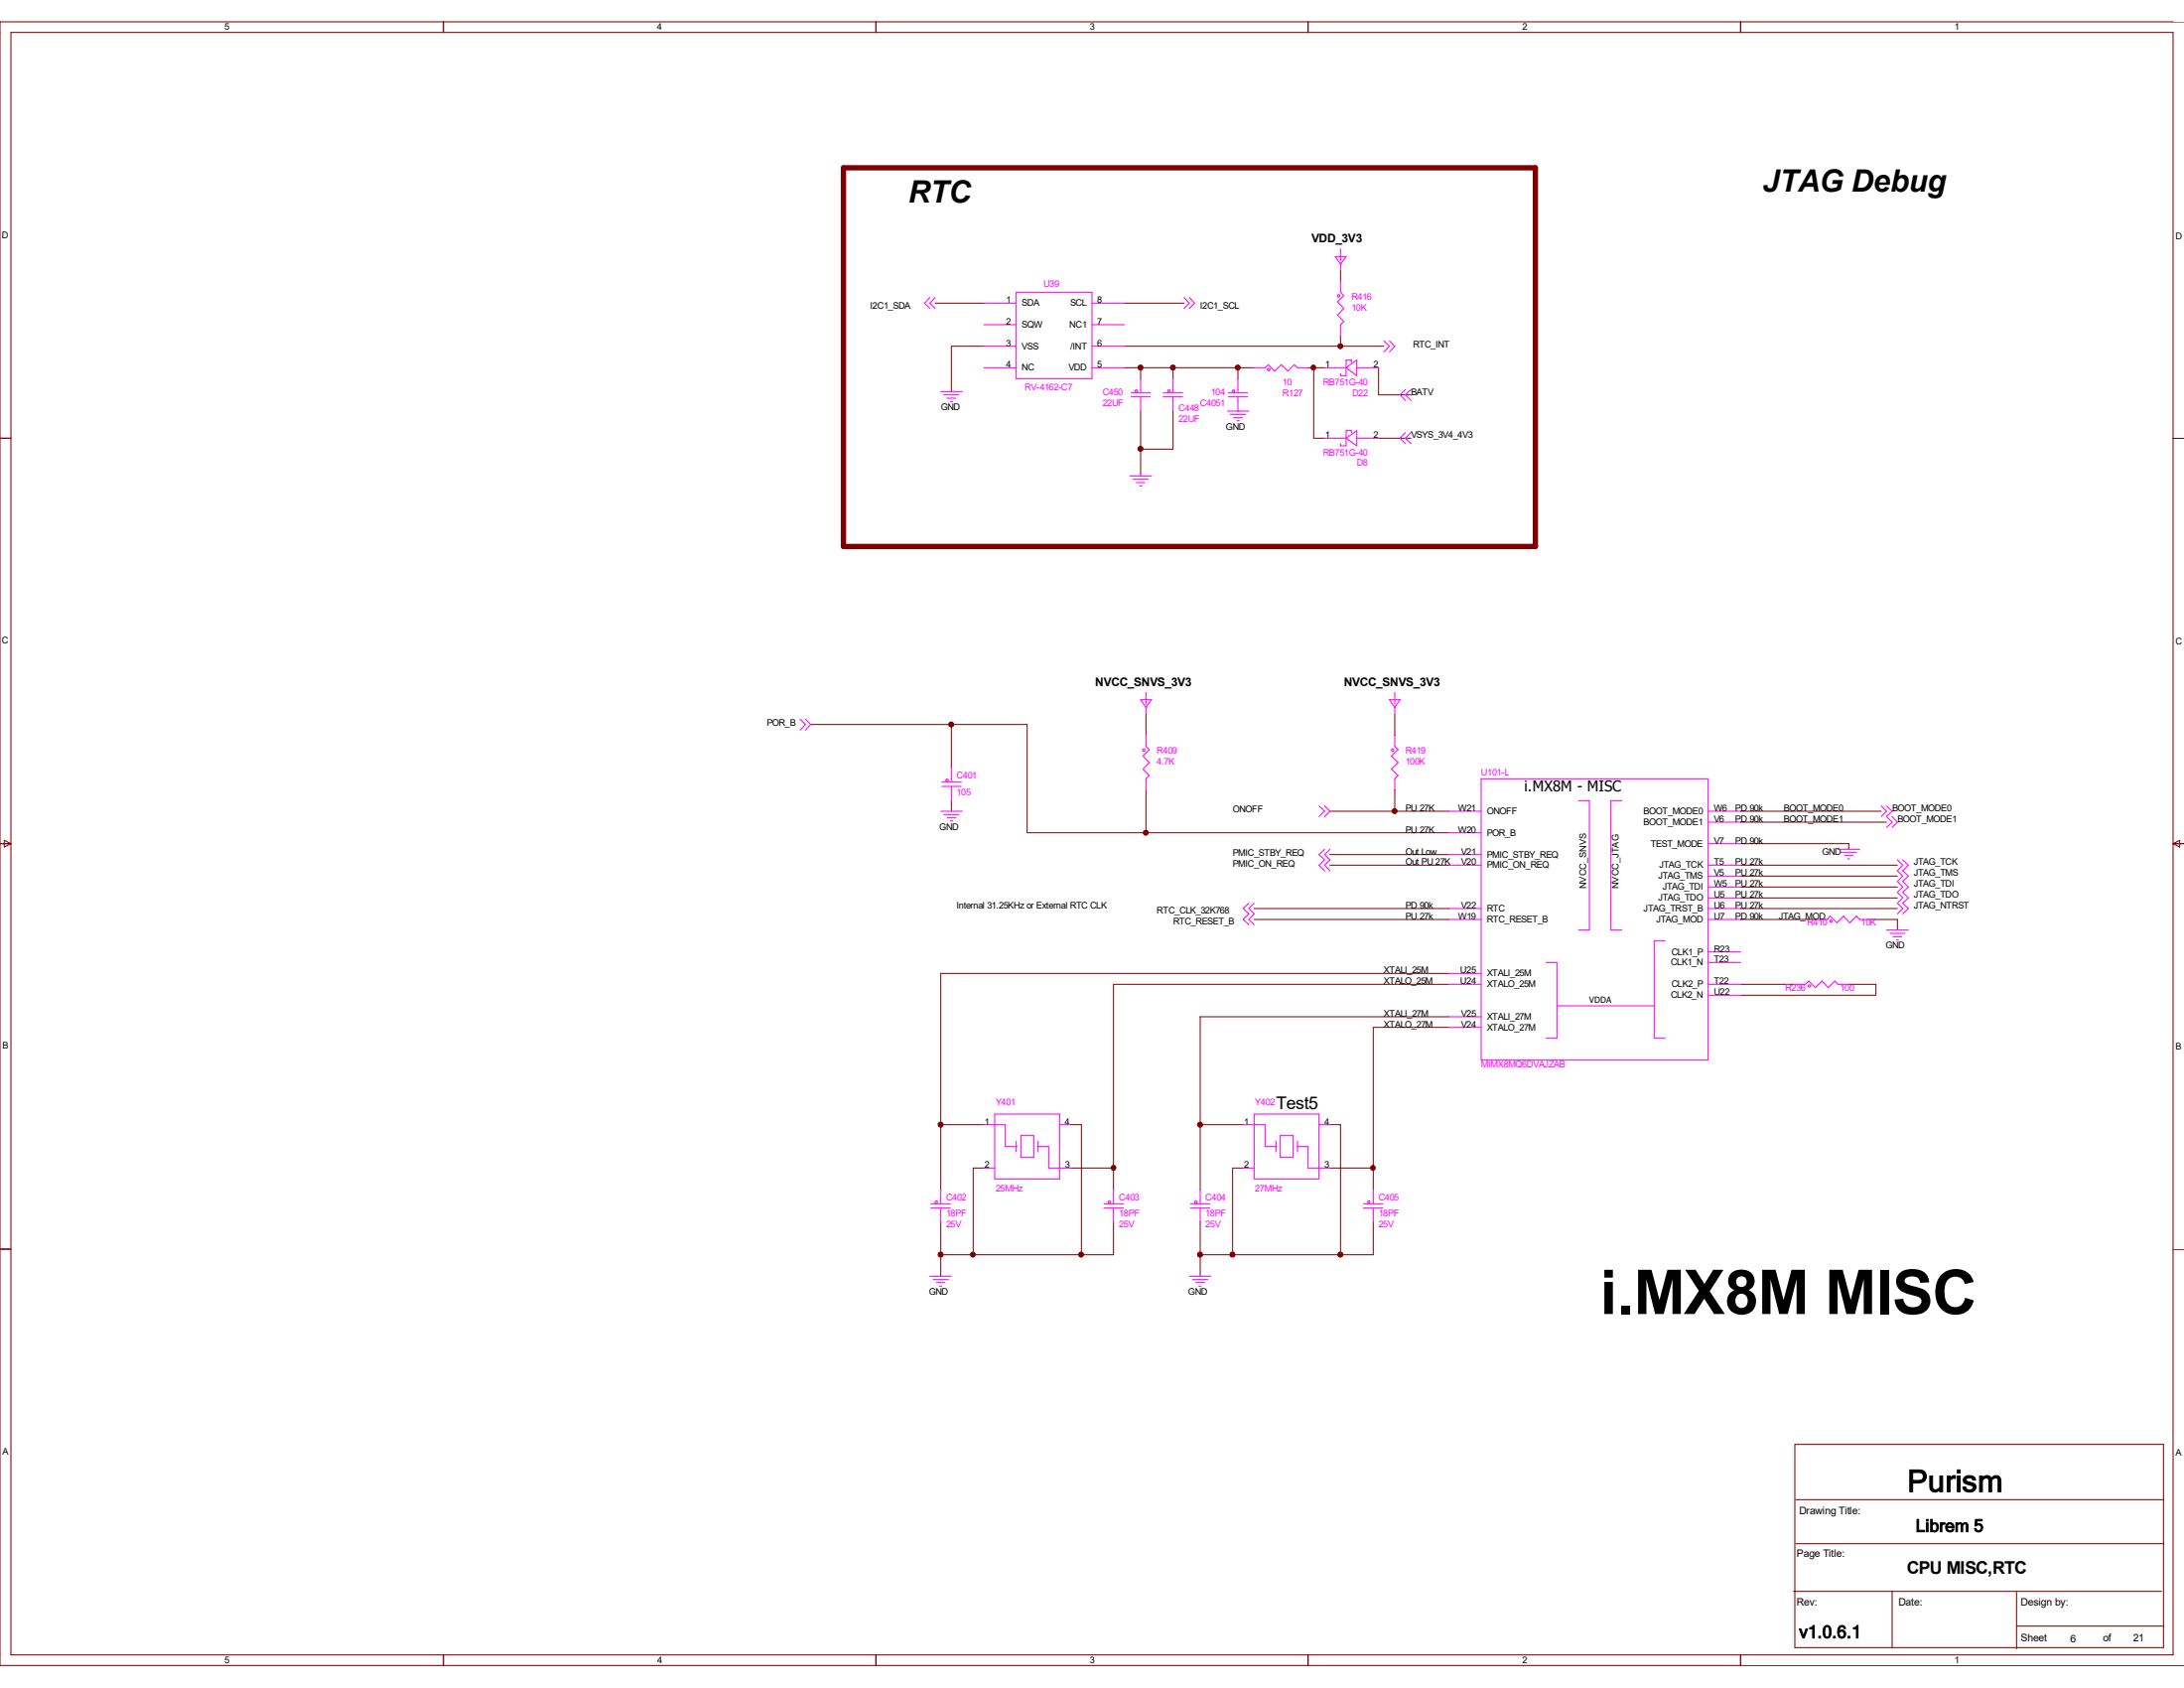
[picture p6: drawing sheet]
<svg xmlns="http://www.w3.org/2000/svg" width="279mm" height="216mm" viewBox="0 0 279 216" stroke-linecap="round" stroke-linejoin="round" font-family="sans-serif">
<g fill="none" stroke="#800000" stroke-width=".13">
<path d="M1.4 4.1h276.6v207.6h-276.6zM56.7 2.8v1.3M112.1 2.8v1.3M167.3 2.8v1.3M222.7 2.8v1.3M279.4 2.8h-279.4v210.2h279.4M119.6 38.8h6.3M143.8 38.8h7.7M171.5 34.6v1.4M0 56h1.4M125.9 44.3h-4.2v5.8M143.8 44.3h33.2"/>
<path d="M143.8 47h16.6M145.9 47v1.4M145.9 52.6v8.3M150.1 47v1.4M150.1 52.6v4.8h-4.2M158.4 52.6h.1M158.4 47v1.4M167.3 47h2.2M168.1 47v9h1.4M171.5 42.9v1.4M176.4 56h4.1M176.4 47v3.5h4.1"/>
<path d="M278 56h1.4M103.7 92.7h27.7v13.8h53.9M121.7 92.7v5.5M146.6 91.3v2.8M178.4 91.3v2.8M0 107.9h1.4M.6 107.5l.8 .4-.8 .4zM121.7 102.4v1.4M146.6 101v5.5M160.4 117.6h24.9M160.4 116.2h24.9M170.1 109.3h15.2"/>
<path d="M170.1 110.7h15.2M170.1 103.8h15.2M178.4 101v2.8M222.7 107.9h13.8v.7M222.7 117.6h9.7M222.7 110.7h20M222.7 103.8h18M222.7 116.2h20M222.7 112.1h20M222.7 113.5h20M222.7 114.9h20M222.7 105.2h18.6"/>
<path d="M239.3 117.6h3.4v1.4M278 107.9h1.4M278 107.9l.8-.4v.8zM185.3 124.5h-64.9v27.7M185.3 125.9h-42.8v26.3M185.3 131.4h-9.6v20.8M185.3 130h-31.8v22.2M222.7 125.9h6.9M236.5 125.9h3.5v1.4h-17.3M0 159.8h1.4M120.4 156.3v6.9M120.4 143.8h5.5"/>
<path d="M125.9 149.4h-1.4v11.1M136.9 149.4h5.6M136.9 143.8h1.4v16.7M142.5 156.3v4.2h-22.1M153.5 143.8h5.5M153.5 156.3v6.9M159 149.4h-1.3v11.1M170.1 149.4h5.6M170.1 143.8h1.4v16.7M175.7 156.3v4.2h-22.2M278 159.8h1.4M229.6 184.7h47.2v26h-47.2z"/>
<path d="M229.7 197.4h47.1M229.7 191.8h47.1M56.7 211.7v1.3M112.1 211.7v1.3M167.3 211.7v1.3M222.7 211.7v1.3M229.4 203.5h47.1M242.1 203.5v7.2M258 208h18.8M258 203.7v7.2"/>
</g>
<path d="M107.9 21.5h88.5v48.4h-88.5z" fill="none" stroke="#800000" stroke-width=".68"/>
<g fill="#800000" stroke="#800000" stroke-width=".13">
<circle cx="153.5" cy="143.8" r=".32"/>
<circle cx="175.6" cy="149.4" r=".31"/>
<circle cx="178.4" cy="103.7" r=".32"/>
<circle cx="120.3" cy="143.8" r=".32"/>
<circle cx="142.4" cy="149.4" r=".31"/>
<circle cx="146.6" cy="106.5" r=".32"/>
<circle cx="121.7" cy="92.7" r=".32"/>
<circle cx="171.5" cy="44.3" r=".32"/>
<circle cx="124.4" cy="160.5" r=".31"/>
<circle cx="120.3" cy="160.5" r=".32"/>
<circle cx="138.3" cy="160.5" r=".31"/>
<circle cx="153.5" cy="160.5" r=".32"/>
<circle cx="157.7" cy="160.5" r=".32"/>
<circle cx="171.5" cy="160.5" r=".32"/>
<circle cx="158.3" cy="47" r=".32"/>
<circle cx="168" cy="47" r=".31"/>
<circle cx="145.9" cy="57.4" r=".32"/>
<circle cx="145.9" cy="47" r=".32"/>
<circle cx="150.1" cy="47" r=".32"/>
</g>
<g fill="none" stroke="#f0f" stroke-width=".13">
<path d="M119 38.1l-.7 .7 .7 .7M119.6 38.1l-.6 .7 .6 .7M125.9 38.8h4.1M130 37.4h9.7v11h-9.7zM139.7 38.8h4.1M151.5 38.1l.6 .7-.6 .7M152.1 38.1l.7 .7-.7 .7M170.8 32.8h1.4l-.7 1zM171.5 33.8h.1M171.5 36v1.4l.4 .4-.8 .8 .8 .9-.8 .8 .8 .8-.4 .4v1.4M171.5 31.8v1.6M171.5 33.6v1"/>
<path d="M120.4 50.1h2.7M120.7 50.5h2M121.2 50.9h1.1M121.6 51.4h.3M125.9 41.5h4.1M125.9 44.3h4.1M125.9 47h4.1M139.7 41.5h4.1M139.7 44.3h4.1M139.7 47h4.1M144.7 50.8h2.5M144.7 50.2h2.5"/>
<path d="M145.3 49.9h.2v.2h-.2zM145.9 48.4v1.8M145.9 50.8v1.8M148.8 50.8h2.5M148.8 50.2h2.5M150.1 48.4v1.8M150.1 50.8v1.8M157 52.6h2.8M157.1 50.8h2.5M157.1 50.2h2.5M157.4 53h1.9M157.7 49.9h.2v.2h-.2z"/>
<path d="M157.8 53.4h1.1M158.2 53.8h.3M158.4 48.4v1.8M158.4 50.8v1.8M160.4 47h1.4l.5-.3 .8 .8 .8-.8 .9 .8 .8-.8 .4 .3h1.3M162.2 47.2h.2v.2h-.2zM169.5 47h2.7M169.5 56h2.7M172.2 47h.1M172.2 56h.1M172.2 47l1.4-.9v1.9zM172.2 56l1.4-.9v1.9z"/>
<path d="M172.9 46.4v-.3h-.7v1.9h-.7v-.2M172.9 55.3v-.2h-.7v1.9h-.7v-.3M173.6 47h2.8M173.6 56h2.8M177 43.6l.8 .7-.8 .7M177.8 43.6l.6 .7-.6 .7M179.8 49.8l-.7 .7 .7 .7M179.8 55.3l-.7 .7 .7 .7M180.5 49.8l-.7 .7 .7 .7M180.5 55.3l-.7 .7 .7 .7M144.6 60.9h2.7M144.9 61.3h2"/>
<path d="M145.4 61.7h1.1M145.8 62.1h.3M102.4 92l.6 .7-.6 .7M103 92l.7 .7-.7 .7M121 99.7h.3v.2h-.3zM121.7 98.2v1.8M145.9 89.5h1.4l-.7 1zM146.6 90.5h.1M146.6 94.1v1.4l.4 .4-.8 .8 .8 .8-.8 .9 .8 .8-.4 .4v1.4M146.6 88.6v1.5M146.6 90.3v1M177.8 89.5h1.3l-.7 1z"/>
<path d="M178.4 90.5h.1M178.4 94.1v1.4l.5 .4-.9 .8 .9 .8-.9 .9 .9 .8-.5 .4v1.4M178.4 88.6v1.5M178.4 90.3v1M189.5 99.6h29v36h-29zM120.4 103.8h2.7M120.5 100.6h2.5M120.5 100h2.5M120.7 104.2h2M121.2 104.6h1.1M121.6 105h.3M121.7 100.6v1.8"/>
<path d="M159.8 115.5l-.8 .7 .8 .7-.8 .7 .8 .7M160.4 115.5l-.6 .7 .6 .7-.6 .7 .6 .7M168.7 103.1l.8 .7-.8 .6M169.5 108.6l-.8 .7 .8 .7-.8 .7 .8 .7M169.5 103.1l.6 .7-.6 .6M170.1 108.6l-.6 .7 .6 .7-.6 .7 .6 .7M185.3 117.6h4.2M185.3 103.8h4.2M185.3 106.5h4.2M185.3 116.2h4.2M185.3 109.3h4.2M185.3 110.7h4.2"/>
<path d="M201.9 102.4h1.4v16.6h-1.4M207.5 102.4h-1.4v16.6h1.4M218.5 117.6h4.2M218.5 103.8h4.2M218.5 113.5h4.2M218.5 107.9h4.2M218.5 105.2h4.2M218.5 112.1h4.2M218.5 116.2h4.2M218.5 110.7h4.2M218.5 114.9h4.2M232.4 117.6h1.4l.3-.4 .9 .8 .8-.8 .8 .8 .9-.8 .4 .4h1.4"/>
<path d="M235.1 108.6h2.8M235.5 109h2M236 109.4h1.1M236.4 109.9h.2M240.7 103.1l.6 .7-.6 .6M241.3 119h2.8M241.3 103.1l.8 .7-.8 .6 .8 .8-.8 .6M241.8 119.4h1.9M242.1 104.4l.6 .8-.6 .6M242.2 119.8h1.1M242.7 110l.7 .7-.7 .7 .7 .7-.7 .6 .7 .8-.7 .6 .7 .8-.7 .6 .7 .7-.7 .7M243.4 110l.7 .7-.7 .7 .7 .7-.7 .6 .7 .8-.7 .6 .7 .8-.7 .6 .7 .7-.7 .7"/>
<path d="M185.3 130h4.2M185.3 131.4h4.2M185.3 124.5h4.2M185.3 125.9h4.2M197.8 123.1h1.4v9.7h-1.4M199.2 128.7h12.4M213 120.4h-1.4v12.4h1.4M218.5 123.1h4.2M218.5 125.9h4.2M218.5 127.3h4.2M218.5 121.8h4.2M229.6 125.9h1.4l.4-.4 .8 .8 .9-.8 .8 .8 .8-.8 .4 .4h1.4"/>
<path d="M231.4 126h.2v.2h-.2zM242.6 120.2h.3M119.1 154.5h2.5M119.1 154h2.5M120.4 152.2v1.8M120.4 154.5v1.8M125.9 143.8h2.7v2.8h1.4M125.9 149.4h1.4M127.3 142.5h8.3v8.3h-8.3zM130 146.6h.1M130 146v1.3M130.6 145.2h1.6v2.8h-1.6z"/>
<path d="M132.8 146.6h.1M132.8 146v1.3M132.8 146.6h1.4v2.8h2.7M135.6 143.8h1.3M141.2 154.5h2.5M141.2 154h2.5M142.5 152.2v1.8M142.5 154.5v1.8M152.3 154.5h2.5M152.3 154h2.5M152.9 153.7h.2v.2h-.2zM153.5 152.2v1.8"/>
<path d="M153.5 154.5v1.8M159 143.8h2.8v2.8h1.4M159 149.4h1.4M160.4 142.5h8.3v8.3h-8.3zM163.2 146.6h.1M163.2 146v1.3M163.8 145.2h1.6v2.8h-1.6zM166 146.6h.1M166 146.6h1.3v2.8h2.8M166 146v1.3M168.7 143.8h1.4M174.4 154.5h2.5"/>
<path d="M174.4 154h2.5M175.7 152.2v1.8M175.7 154.5v1.8M119 163.2h2.7M119.4 163.7h1.9M119.8 164h1.1M120.2 164.5h.3M152.1 163.2h2.8M152.6 163.7h1.9M153 164h1.1M153.4 164.5h.3"/>
<circle cx="171.2" cy="37.8" r=".16"/>
<circle cx="149.5" cy="50" r=".16"/>
<circle cx="146.3" cy="95.9" r=".16"/>
<circle cx="178.1" cy="95.9" r=".16"/>
<circle cx="234.2" cy="117.8" r=".16"/>
<circle cx="119.8" cy="153.7" r=".16"/>
<circle cx="141.9" cy="153.7" r=".16"/>
<circle cx="175.1" cy="153.7" r=".16"/>
</g>
<text font-size="7.9" x="204.7" y="168.1">i.MX8M MISC</text>
<g font-size="3.9">
<text x="116.2" y="25.9">RTC</text>
<text x="225.5" y="24.5">JTAG Debug</text>
<text x="244" y="190.8">Purism</text>
</g>
<g font-size="2.2">
<text x="163.2" y="141.8">Test5</text>
<text x="245.1" y="195.9">Librem 5</text>
<text x="244" y="201.3">CPU MISC,RTC</text>
<text x="230.2" y="209.5">v1.0.6.1</text>
</g>
<text font-size="1.9" x="195" y="101.3">i.MX8M - MISC</text>
<g font-size="1.5">
<text x="167.8" y="31">VDD_3V3</text>
<text x="140.1" y="87.7">NVCC_SNVS_3V3</text>
<text x="171.9" y="87.7">NVCC_SNVS_3V3</text>
</g>
<g font-size="1.3">
<text x="230.2" y="193.7">Drawing Title:</text>
<text x="229.9" y="199.1">Page Title:</text>
<text x="229.9" y="205.3">Rev:</text>
<text x="242.9" y="205.3">Date:</text>
<text x="258.5" y="209.9">Sheet</text>
<text x="258.5" y="205.3">Design by:</text>
<text x="269" y="209.9">of</text>
<text x="272.9" y="209.9">21</text>
<text x="264.9" y="210">6</text>
</g>
<g font-size="1.2">
<text x="28.7" y="3.9">5</text>
<text x="84.1" y="3.9">4</text>
<text x="139.4" y="3.9">3</text>
<text x="194.7" y="3.9">2</text>
<text x="250.1" y="3.9">1</text>
<text x=".3" y="30.4">D</text>
<text x="278.3" y="30.6">D</text>
<text x="111.3" y="39.5">I2C1_SDA</text>
<text x="128.7" y="38.8">1</text>
<text x="128.7" y="41.5">2</text>
<text x="130.7" y="39.2">SDA</text>
<text x="130.7" y="41.9">SQW</text>
<text x="136.8" y="41.9">NC1</text>
<text x="136.9" y="39.2">SCL</text>
<text x="140.4" y="41.5">7</text>
<text x="140.4" y="38.8">8</text>
<text x="153.5" y="39.5">I2C1_SCL</text>
<text x="128.7" y="44.3">3</text>
<text x="128.7" y="47">4</text>
<text x="130.7" y="44.7">VSS</text>
<text x="130.7" y="47.4">NC</text>
<text x="136.7" y="47.4">VDD</text>
<text x="136.9" y="44.7">/INT</text>
<text x="140.4" y="47">5</text>
<text x="140.4" y="44.3">6</text>
<text x="169.5" y="47">1</text>
<text x="175.7" y="47">2</text>
<text x="180.8" y="44.4">RTC_INT</text>
<text x="120.4" y="52.5">GND</text>
<text x="180.5" y="50.5">BATV</text>
<text x="156.8" y="54.9">GND</text>
<text x="169.5" y="56">1</text>
<text x="175.7" y="56">2</text>
<text x="180.5" y="56">VSYS_3V4_4V3</text>
<text x=".3" y="82.3">C</text>
<text x="278.3" y="82.4">C</text>
<text x="98.1" y="92.8">POR_B</text>
<text x="120.2" y="106.1">GND</text>
<text x="157.7" y="103.9">ONOFF</text>
<text x="179.8" y="103.8">PU 27K</text>
<text x="179.8" y="106.5">PU 27K</text>
<text x="186.6" y="103.8">W21</text>
<text x="186.6" y="106.5">W20</text>
<text x="190.2" y="104.1">ONOFF</text>
<text x="190.2" y="106.9">POR_B</text>
<text x="210.3" y="104.1">BOOT_MODE0</text>
<text x="210.3" y="105.5">BOOT_MODE1</text>
<text x="219.2" y="103.8">W6</text>
<text x="219.2" y="107.9">V7</text>
<text x="219.2" y="105.2">V6</text>
<text x="222" y="103.8">PD 90k</text>
<text x="222" y="105.2">PD 90k</text>
<text x="222" y="107.9">PD 90k</text>
<text x="228.2" y="105.2">BOOT_MODE1</text>
<text x="228.2" y="103.8">BOOT_MODE0</text>
<text x="242.1" y="103.8">BOOT_MODE0</text>
<text x="242.7" y="105.2">BOOT_MODE1</text>
<text x="157.7" y="109.4">PMIC_STBY_REQ</text>
<text x="157.7" y="110.8">PMIC_ON_REQ</text>
<text x="179.8" y="110.7">Out PU 27K</text>
<text x="179.8" y="109.3">Out Low</text>
<text x="186.9" y="109.3">V21</text>
<text x="186.9" y="110.7">V20</text>
<text x="190.2" y="109.7">PMIC_STBY_REQ</text>
<text x="190.2" y="111">PMIC_ON_REQ</text>
<text x="202.9" y="113.7" transform="rotate(-90 202.9 113.7)">NVCC_SNVS</text>
<text x="207.1" y="113.7" transform="rotate(-90 207.1 113.7)">NVCC_JTAG</text>
<text x="211.2" y="108.3">TEST_MODE</text>
<text x="212.1" y="112.4">JTAG_TMS</text>
<text x="212.3" y="111">JTAG_TCK</text>
<text x="212.7" y="113.8">JTAG_TDI</text>
<text x="219.2" y="113.5">W5</text>
<text x="219.2" y="112.1">V5</text>
<text x="219.2" y="110.7">T5</text>
<text x="222" y="110.7">PU 27k</text>
<text x="222" y="113.5">PU 27k</text>
<text x="222" y="112.1">PU 27k</text>
<text x="233.1" y="109.3">GND</text>
<text x="244.8" y="110.7">JTAG_TCK</text>
<text x="244.8" y="112.1">JTAG_TMS</text>
<text x="244.8" y="113.5">JTAG_TDI</text>
<text x="122.4" y="116.2">Internal 31.25KHz or External RTC CLK</text>
<text x="148" y="116.9">RTC_CLK_32K768</text>
<text x="150.1" y="118.3">RTC_RESET_B</text>
<text x="179.8" y="117.6">PU 27k</text>
<text x="179.8" y="116.2">PD 90k</text>
<text x="186.6" y="117.6">W19</text>
<text x="186.9" y="116.2">V22</text>
<text x="190.2" y="118">RTC_RESET_B</text>
<text x="190.2" y="116.6">RTC</text>
<text x="210.3" y="116.6">JTAG_TRST_B</text>
<text x="211.9" y="118">JTAG_MOD</text>
<text x="212.1" y="115.2">JTAG_TDO</text>
<text x="219.2" y="117.6">U7</text>
<text x="219.2" y="116.2">U6</text>
<text x="219.2" y="114.9">U5</text>
<text x="222" y="117.6">PD 90k</text>
<text x="222" y="114.9">PU 27k</text>
<text x="222" y="116.2">PU 27k</text>
<text x="227.5" y="117.6">JTAG_MOD</text>
<text x="244.8" y="114.9">JTAG_TDO</text>
<text x="244.8" y="116.2">JTAG_NTRST</text>
<text x="177" y="124.5">XTALI_25M</text>
<text x="177" y="125.9">XTALO_25M</text>
<text x="186.8" y="124.5">U25</text>
<text x="186.8" y="125.9">U24</text>
<text x="190.2" y="124.9">XTALI_25M</text>
<text x="213.7" y="123.5">CLK1_N</text>
<text x="213.8" y="122.1">CLK1_P</text>
<text x="219.2" y="123.1">T23</text>
<text x="219.2" y="125.9">T22</text>
<text x="219.2" y="121.8">R23</text>
<text x="241.2" y="121.3">GND</text>
<text x="177" y="130">XTALI_27M</text>
<text x="177" y="131.4">XTALO_27M</text>
<text x="186.9" y="130">V25</text>
<text x="186.9" y="131.4">V24</text>
<text x="190.2" y="130.4">XTALI_27M</text>
<text x="190.2" y="131.8">XTALO_27M</text>
<text x="190.2" y="126.3">XTALO_25M</text>
<text x="213.7" y="127.7">CLK2_N</text>
<text x="213.8" y="126.3">CLK2_P</text>
<text x="219.2" y="127.3">U22</text>
<text x=".3" y="134.2">B</text>
<text x="278.3" y="134.3">B</text>
<text x="126" y="143.8">1</text>
<text x="136.2" y="143.8">4</text>
<text x="159.2" y="143.8">1</text>
<text x="169.5" y="143.8">4</text>
<text x="126" y="149.4">2</text>
<text x="136.2" y="149.4">3</text>
<text x="159.2" y="149.4">2</text>
<text x="169.5" y="149.4">3</text>
<text x="118.8" y="165.6">GND</text>
<text x="152" y="165.6">GND</text>
<text x=".3" y="186">A</text>
<text x="278.3" y="186.1">A</text>
<text x="28.7" y="212.7">5</text>
<text x="84.1" y="212.7">4</text>
<text x="139.4" y="212.7">3</text>
<text x="194.7" y="212.7">2</text>
<text x="250.1" y="212.7">1</text>
</g>
<g font-size="1.2" fill="#f0f">
<text x="133.5" y="36.7">U39</text>
<text x="172.9" y="38.3">R416</text>
<text x="172.9" y="39.7">10K</text>
<text x="131.1" y="50">RV-4162-C7</text>
<text x="141.1" y="50.5">C450</text>
<text x="141.1" y="51.9">22UF</text>
<text x="150.8" y="52.6">C448</text>
<text x="150.8" y="54">22UF</text>
<text x="153.5" y="51.9">C4051</text>
<text x="154.9" y="50.5">104</text>
<text x="164.1" y="50.6">R127</text>
<text x="164.1" y="49.2">10</text>
<text x="169.2" y="49.2">RB751G-40</text>
<text x="173" y="50.6">D22</text>
<text x="169.2" y="58.3">RB751G-40</text>
<text x="173.6" y="59.6">D8</text>
<text x="122.4" y="99.6">C401</text>
<text x="122.4" y="101.7">105</text>
<text x="148" y="96.4">R409</text>
<text x="148" y="97.8">4.7K</text>
<text x="179.8" y="96.4">R419</text>
<text x="179.8" y="97.8">100K</text>
<text x="189.5" y="99.2">U101-L</text>
<text x="231.2" y="118.4">R410</text>
<text x="238.1" y="118.4">10K</text>
<text x="228.4" y="126.7">R236</text>
<text x="235.4" y="126.7">100</text>
<text x="189.5" y="136.6">MIMX8MQ6DVAJZAB</text>
<text x="127.4" y="141.4">Y401</text>
<text x="160.6" y="141.4">Y402</text>
<text x="121" y="153.5">C402</text>
<text x="121" y="155.6">18PF</text>
<text x="127.4" y="152.4">25MHz</text>
<text x="143.2" y="153.5">C403</text>
<text x="143.2" y="155.6">18PF</text>
<text x="154.2" y="153.5">C404</text>
<text x="154.2" y="155.6">18PF</text>
<text x="160.6" y="152.4">27MHz</text>
<text x="176.4" y="153.5">C405</text>
<text x="176.4" y="155.6">18PF</text>
<text x="121" y="157">25V</text>
<text x="143.2" y="157">25V</text>
<text x="154.2" y="157">25V</text>
<text x="176.4" y="157">25V</text>
</g>
<text font-size="1.1" x="203.3" y="128.2">VDDA</text>
</svg>
